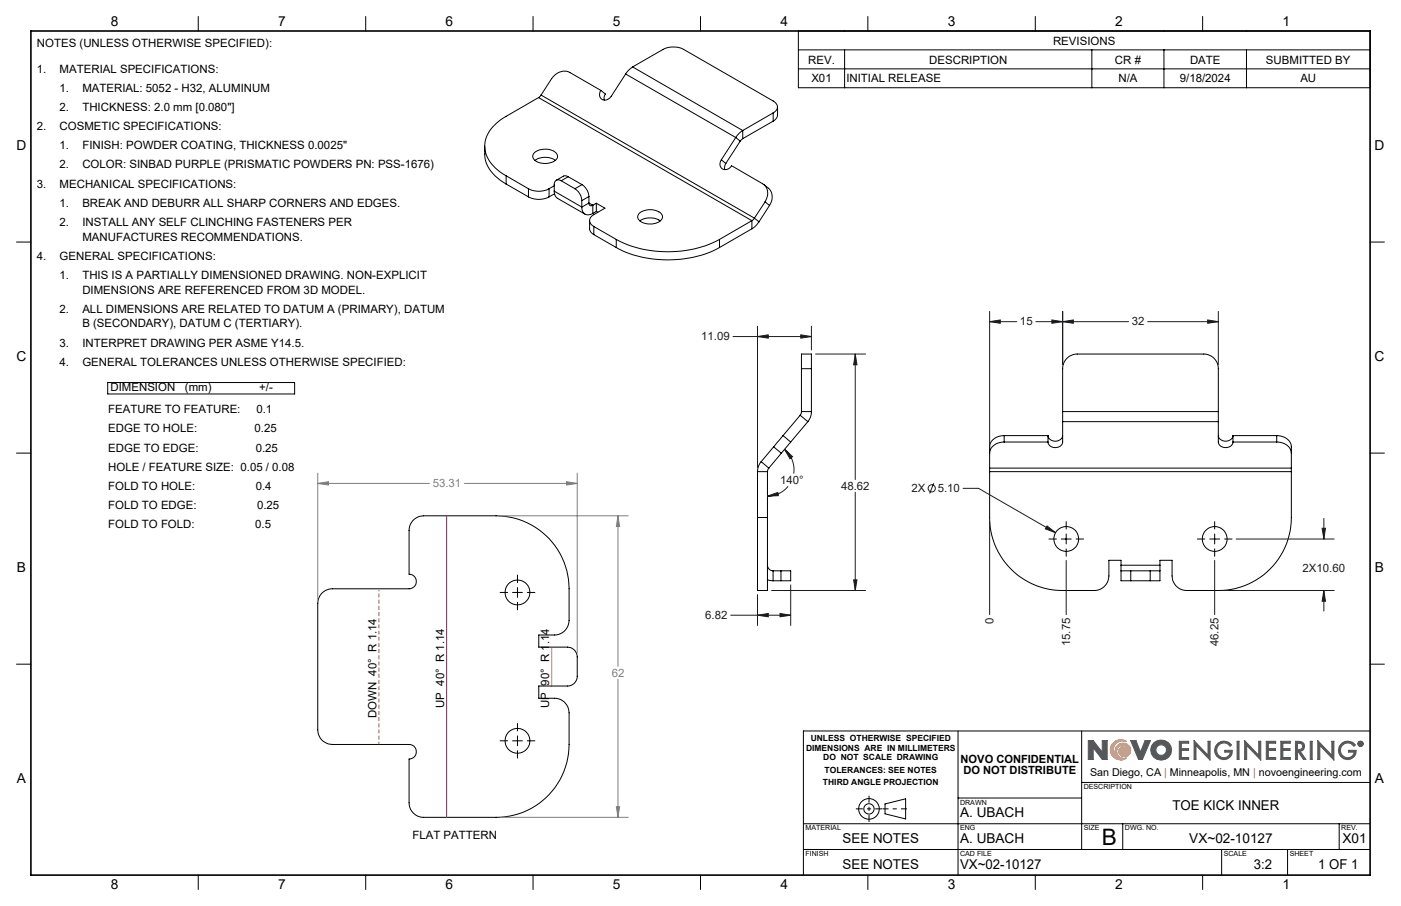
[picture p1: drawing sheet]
<svg xmlns="http://www.w3.org/2000/svg" width="432mm" height="279mm" viewBox="0 0 432 279" stroke-linecap="round" stroke-linejoin="round" font-family="sans-serif">
<g fill="none" stroke="#000" stroke-width=".31">
<path d="M61.1 5.1v4.5M112.7 5.1v4.5M164.3 5.1v4.5M215.9 5.1v4.5M267.5 5.1v4.5M319.1 5.1v4.5M370.7 5.1v4.5M166 30.1l-10 5.8a11.3 11.3 0 0 0-6.6 9.1 10.6 10.6 0 0 0 5.6 8.7l1 .5M166 30.1l65.7 38M166.8 29.3l-.8 .8M166.8 29.3l65.7 38M185.2 27.9l-9.6-5.5a4.4 4.4 0 0 0-5.6 1.9l-3.2 5"/>
<path d="M185.2 27.9l1.4 1.1-.4 .8 .1 1.1M192.8 22.8l-4.4 6.9a1.86 1.86 0 0 1-2.1 1.2 1.86 1.86 0 0 1-1.5-1.8l.4-1.2M192.8 22.8l34 19.6M195 20.6l-1.4 1.2-.8 1M195 20.6l9.4-5.4a7.1 7.1 0 0 1 6.3 0l27.6 16a1.94 1.94 0 0 1 1.3 1.8 1.94 1.94 0 0 1-1.3 1.8M195 20.6l33.9 19.7M238.3 34.8l-9.4 5.5M238.3 34.8v2.6M238.3 37.4l-9.4 5.4M239.6 33l-.1 3.1-1.2 1.3M149.4 45a10.8 10.8 0 0 0 5.6 11.2l1 .6M156 54.2l6.9 4"/>
<path d="M156 54.2v2.6M156 56.8l6.9 3.9M162.9 58.2a6.8 6.8 0 0 0 6.3 0M162.9 58.2v2.5M164.7 47.1a5.1 5.1 0 0 1 7 .5 2.16 2.16 0 0 1-2.3 2.6 4.4 4.4 0 0 1-5.1-1.6v-.9zM164.9 49.5a5.6 5.6 0 0 1 6.3 0M169.2 58.2v2.5M170.8 58.9l.3 1.4 .7 .9 8.5 4.8M170.8 57.3l-1.6 .9M170.8 58.9l8.5 5M170.9 59.8l-1.7 .9M173 55.7a1.32 1.32 0 0 0-1.5-.1 1.32 1.32 0 0 0-.7 1.4v1.9"/>
<path d="M173 55.7l4.2 2.5M175.1 54.5l-1.3-.2-2.4 1.3M175.1 54.5l-2.1 1.2M175.1 54.5l4.3 2.4M177.2 58.2a4.7 4.7 0 0 1 2.1 3.7M179.4 56.9a4.9 4.9 0 0 1 2.1 3.7M179.4 56.9l-2.2 1.3M222.3 49.3a1.83 1.83 0 0 0 .2 2.7 1.83 1.83 0 0 0 2.7-.5l.3-.4 9.5 5.6a3.8 3.8 0 0 1 .8 5.6M222.3 49.3l1.4 1.1M223.7 50.4l-.4 1.2 .1 .7M226.8 42.4l-4.5 6.9M226.8 42.4l1.3 1.1"/>
<path d="M228.1 43.5l-4.4 6.9M228.9 40.3l-1.1 .8-1 1.3M228.9 42.8l-.8 .7M228.9 40.3v2.5M235.4 56.9l1.4 1.1a4 4 0 0 1 .4 5.4M5.1 74.6h4.4M162.9 60.7a6.8 6.8 0 0 0 6.3 0M179.3 63.9a2.08 2.08 0 0 0 1 2.1 2.08 2.08 0 0 0 2.4-.2M179.3 61.9v2M181.5 62.6a.72 .72 0 0 0 .4 .8 .72 .72 0 0 0 .8-.1M181.5 62.6l1.2 .7M181.5 60.6l-2.2 1.3"/>
<path d="M181.5 62.6l-2.2 1.3M181.5 60.6v2M181.7 68l.1 3.1 1.2 1.3M182.7 63.3v2.5M183 69.8l6.9 4M183 69.8v2.6M183 72.4l6.9 3.9M183.8 62.7l2.6 1.5-3.4 2a1.94 1.94 0 0 0-1.3 1.8 1.94 1.94 0 0 0 1.3 1.8M183.8 62.7l-1.1 .6M183.8 62.7v2.5M183.8 65.2l.5 .3M183.8 65.2l-1.1 .6"/>
<path d="M189.9 73.8a35.1 35.1 0 0 0 31.9 0M189.9 76.3a35.1 35.1 0 0 0 31.9 0M189.9 73.8v2.5M196.9 65.9a5.3 5.3 0 0 1 7.1 .2 2.03 2.03 0 0 1-1.9 2.8 5 5 0 0 1-5.4-1.4l-.2-.6zM197.2 68.1a5.8 5.8 0 0 1 6.3 0M221.8 73.8v2.5M231.7 68.1l-9.9 5.7M231.7 68.1v2.5M231.7 70.6l-9.9 5.7M232.5 67.3l-.8 .8M232.5 67.3l1.4 1.1M233.9 68.4l-1 1.3-1.2 .9"/>
<path d="M235.8 62.3l-3.3 5M235.8 62.3l1.4 1.1M237.2 63.4l-3.3 5M422.3 74.6h4.4M247 113.7v-4.5h3.1v4.5M247 113.7h3.1M247 113.7v13.2M250.1 113.7v13.2M5.1 139.7h4.4M238.4 137.8l2.4 2M238.4 137.8l-3.8 4.6M240.8 139.8l-3.8 4.6"/>
<path d="M241.3 134.3l-2.9 3.5M241.3 134.3l2.4 2M243.7 136.3l-2.9 3.5M246.6 128.1l2.4 1.9M246.6 128.1l-5.3 6.2M247 126.9l-.4 1.2M247 126.9h3.1M249 130l-5.3 6.3M250.1 126.9a4.9 4.9 0 0 1-1.1 3.1M309.5 136.3a4.1 4.1 0 0 0-4.5 3.5M309.5 134.3a4.1 4.1 0 0 0-4.5 3.5v6.6M309.5 136.3h13.5"/>
<path d="M309.5 134.3h13.5M309.5 134.3v2M323 134.3a2.34 2.34 0 0 0 2.3 1.8 2.34 2.34 0 0 0 2.2-1.8M323 134.3v2M327.5 126.9v-13.2a4.5 4.5 0 0 1 4.5-4.5h39a4.5 4.5 0 0 1 4.5 4.5v13.2M327.5 126.9v3.1M327.5 130v6.3a2.34 2.34 0 0 1-2.2 1.7 2.34 2.34 0 0 1-2.3-1.7M327.5 126.9h48M327.5 130h48M375.5 126.9v3.1M375.5 130v6.3a2.34 2.34 0 0 0 2.3 1.7 2.34 2.34 0 0 0 2.2-1.7M375.5 134.3a2.34 2.34 0 0 0 2.3 1.8 2.34 2.34 0 0 0 2.2-1.8"/>
<path d="M380 136.3h13.5M380 134.3v2M380 134.3h13.5M393.5 136.3a4.1 4.1 0 0 1 4.5 3.5M393.5 134.3a4.1 4.1 0 0 1 4.5 3.5v6.6M393.5 134.3v2M422.3 139.7h4.4M233.5 159.6v22.5h3v-22.5M233.5 145.5h3M233.5 159.6h3M233.5 145.5v14.1M234.6 142.4a4.7 4.7 0 0 0-1.1 3.1"/>
<path d="M234.6 142.4l2.4 2M236.5 145.5v14.1M237 144.4l-.5 1.1M305 144.4v1.1M305 145.5v14.1a22.5 22.5 0 0 0 22.5 22.5h9.8a4.5 4.5 0 0 0 4.5-4.5v-4.8h3.7v1.5M305 144.4h93M305 145.5h93M398 144.4v1.1M398 145.5v14.1a22.5 22.5 0 0 1-22.5 22.5h-9.7a4.5 4.5 0 0 1-4.6-4.5v-4.8h-3.7v1.5M236.5 174.3a1.75 1.75 0 0 0 1.8 1.7M236.5 178.8l1.8 .3M238.3 179.1h2.4"/>
<path d="M238.3 176h2.4M238.3 176v3.1M240.7 176h3v3.1h-3M240.7 176v3.1M345.5 176v3.1h3M345.5 176h3M345.5 174.3v1.7M345.5 174.3h12M348.5 176v3.1M348.5 179.1h6M348.5 176h6M354.5 176h3"/>
<path d="M354.5 176v3.1M357.5 176v3.1h-3M357.5 174.3v1.7M99.5 182.7l1.7-.9 1.2-.2h23.7a2.24 2.24 0 0 0 2.2-2.3 2.24 2.24 0 0 0-2.2-2.2v-13.5a4.5 4.5 0 0 1 4.5-4.5h22.3a22.6 22.6 0 0 1 22.5 22.5v9.7a4.6 4.6 0 0 1-4.5 4.5h-4.8v3.8h8.8a3 3 0 0 1 3 3v6a2.99 2.99 0 0 1-3 3h-8.8v3.7h4.8a4.5 4.5 0 0 1 4.5 4.5v9.8a22.5 22.5 0 0 1-22.5 22.5h-22.3a4.5 4.5 0 0 1-4.5-4.5v-13.5a2.24 2.24 0 0 0 2.2-2.3 2.24 2.24 0 0 0-2.2-2.2h-23.7a4.5 4.5 0 0 1-4.5-4.5v-39l.5-1.9zM5.1 204.8h4.4M422.3 204.8h4.4M295.3 225.4v44.5M333.4 225.4v36.6M422.3 225.4h-174.7v44.5M247.6 254h174.7M272.8 247.9l6.3-1.6v6.3l-6.3-1.6zM295.3 246.1h38.1"/>
<path d="M333.4 241.3h88.9M346 254v8M412.7 254v8M61.1 269.9v4.4M112.7 269.9v4.4M164.3 269.9v4.4M215.9 269.9v4.4M247.6 262h174.7M267.5 269.9v4.4M319.1 269.9v4.4M370.7 269.9v4.4M376.5 262v7.9"/>
<path d="M396.8 262v7.9"/>
<circle cx="328.6" cy="166.2" r="3.8"/>
<circle cx="374.4" cy="166.2" r="3.8"/>
<circle cx="159.5" cy="182.7" r="3.8"/>
<circle cx="159.5" cy="228.5" r="3.8"/>
<circle cx="267.8" cy="249.5" r="1.59"/>
<circle cx="267.8" cy="249.5" r="3.2"/>
</g>
<path d="M342.7 229.6a3.1 3.1 0 0 1 4.5-.9 2.82 2.82 0 0 0-3.9 1.7 2.82 2.82 0 0 0 2.3 3.6 2.45 2.45 0 0 1-1.1-4.2 2.45 2.45 0 0 1 4 1.5 1.88 1.88 0 0 1-1.9 2.1 1.88 1.88 0 0 1-1.8-2.2l.6-.7a1.82 1.82 0 0 1 2.4 1.5 1.89 1.89 0 0 0-2.6-2 1.89 1.89 0 0 0-.3 3.3l1.5 .6 .8-.1a3.2 3.2 0 0 1-4-.2 3.2 3.2 0 0 1-.5-4z" fill="none" stroke="#f78d2a" stroke-width=".31"/>
<g fill="none" stroke="#555759" stroke-width=".31">
<path d="M336.9 230.6v3.6h-1.5v-5.8h1.5l2.8 3.6M336.9 230.6h.1M337 230.6l2.7 3.6h1.5v-5.8h-1.5v3.6M339.7 232h.1M348.5 228.4h1.6l1.4 3.6 1.4-3.6h1.7l-2.5 5.8h-1.2zM363.5 228.6h2.9v.6h-2.3v1.7h2.2v.5h-2.2v2.2h2.3v.6h-2.9zM368 228.4l4.3 4.5v-4.3h.7v5.8l-4.4-4.5v4.3h-.6zM375.4 229.2a2.89 2.89 0 0 1 4.2 .5l-.5 .5a2.26 2.26 0 0 0-3.2-.7 2.26 2.26 0 0 0-.5 3.2 2.26 2.26 0 0 0 3.3 .4l.5-1.1h-1.7v-.6h2.3a2.78 2.78 0 0 1-4 2.5 2.78 2.78 0 0 1-.4-4.7zM381.3 228.6h.6v5.6h-.6zM383.6 228.4l4.3 4.5v-4.3h.7v5.8l-4.4-4.5v4.3h-.6zM390.3 228.6h2.9v.6h-2.3v1.7h2.2v.5h-2.2v2.2h2.3v.6h-2.9zM394.8 228.6h2.9v.6h-2.3v1.7h2.2v.5h-2.2v2.2h2.3v.6h-2.9z"/>
<path d="M399.3 228.6a2.74 2.74 0 0 1 2.6 .8l.2 .8-.3 .9-1.1 .6 1.8 2.5h-.8l-1.7-2.5h-.1v2.5h-.6zM399.9 229.2l1.1 .1a1.02 1.02 0 0 1 0 1.7l-1.1 .2zM403.8 228.6h.6v5.6h-.6zM406.2 228.4l4.3 4.5v-4.3h.6v5.8l-4.3-4.5v4.3h-.6zM413.6 229.2a2.89 2.89 0 0 1 4.2 .5l-.5 .5a2.25 2.25 0 0 0-3.3-.7 2.25 2.25 0 0 0-.2 3.4 2.25 2.25 0 0 0 3.4-.3l.1-.6h-1.6v-.6h2.3a2.79 2.79 0 0 1-4 2.5 2.79 2.79 0 0 1-.4-4.7zM419 228.9l.6 .1-.1 .4 .2 .4-.4-.4-.3 .4zM419.2 229l.3 .2-.3 .1z"/>
<circle cx="357.9" cy="231.3" r="1.64"/>
<circle cx="357.9" cy="231.3" r="3.2"/>
<circle cx="419.3" cy="229.4" r=".85"/>
<circle cx="419.3" cy="229.4" r=".71"/>
</g>
<path d="M279.5 249.4h-7.5" fill="none" stroke="#000" stroke-width=".31" stroke-dasharray="15.2 1.3 1.3 1.3" stroke-dashoffset="13.4" stroke-linecap="butt"/>
<path d="M263.8 249.4h8.1M267.8 245.4v8.1" fill="none" stroke="#000" stroke-width=".31" stroke-dasharray="15.2 1.3 1.3 1.3" stroke-dashoffset="13.1" stroke-linecap="butt"/>
<path d="M9.5 9.6h412.8v260.3h-412.8z" fill="none" stroke="#000" stroke-width=".5"/>
<path d="M343 229.1a3.2 3.2 0 0 1 4.2-.4 2.82 2.82 0 0 0-3.9 1.7 2.82 2.82 0 0 0 2.3 3.6 2.43 2.43 0 0 1-1.9-2.8 2.43 2.43 0 0 1 2.7-2 2.43 2.43 0 0 1 2.1 2.7 1.82 1.82 0 0 1-2.5 1.5 1.82 1.82 0 0 1-.9-2.7 1.73 1.73 0 0 1 2.7 1.3 1.9 1.9 0 0 0-2.6-2 1.9 1.9 0 0 0-.3 3.3l.8 .5h1.5a3.2 3.2 0 0 1-4.2-.4 3.2 3.2 0 0 1 0-4.3z" fill-rule="evenodd" fill="#f78d2a"/>
<path d="M335.4 228.4v5.8h1.5v-3.6l2.8 3.6h1.5v-5.8h-1.5v3.6l-2.8-3.6zM348.5 228.4l2.4 5.8h1.2l2.5-5.8h-1.7l-1.4 3.6-1.4-3.6zM355.6 229.1a3.1 3.1 0 0 0 .2 4.6 3.1 3.1 0 0 0 4.6-.6 3.1 3.1 0 0 0-1-4.5l-1.8-.4-1 .3zM356.2 231.3a1.65 1.65 0 0 1 3.3 0 1.65 1.65 0 0 1-3.3 0zM363.5 228.6v5.6h2.9v-.6h-2.3v-2.2h2.2v-.5h-2.2v-1.7h2.3v-.6zM368 228.4v5.8h.6v-4.3l4.4 4.5v-5.8h-.7v4.3zM375.2 229.3a2.79 2.79 0 0 0 .7 4.7 2.79 2.79 0 0 0 3.9-2.6h-2.3v.6h1.7a2.16 2.16 0 0 1-3 1.4 2.16 2.16 0 0 1-.9-3.2 2.22 2.22 0 0 1 3.8 0l.5-.5a2.92 2.92 0 0 0-4.4-.4zM381.3 228.6v5.6h.6v-5.6zM383.6 228.4v5.8h.6v-4.3l4.4 4.5v-5.8h-.7v4.3zM390.3 228.6v5.6h2.9v-.6h-2.3v-2.2h2.2v-.5h-2.2v-1.7h2.3v-.6zM394.8 228.6v5.6h2.9v-.6h-2.3v-2.2h2.2v-.5h-2.2v-1.7h2.3v-.6zM399.3 228.6v5.6h.6v-2.5l1.8 2.5h.8l-1.8-2.5 1.1-.6 .3-1.3a1.6 1.6 0 0 0-2.1-1.2zM399.9 229.2l1.3 .3 .3 .4-.3 1-1.3 .3zM403.8 228.6v5.6h.6v-5.6zM406.2 228.4v5.8h.6v-4.3l4.3 4.5v-5.8h-.6v4.3zM413.3 229.4a2.79 2.79 0 0 0 .9 4.6 2.79 2.79 0 0 0 3.8-2.6h-2.3v.6h1.6a2.18 2.18 0 0 1-3.2 1.3 2.18 2.18 0 0 1-.4-3.5 2.22 2.22 0 0 1 3.6 .4l.5-.5a2.89 2.89 0 0 0-4.5-.3zM419 228.9v.9h.2v-.4l.5 .4-.2-.4 .2-.4zM419.2 229l.3 .2-.3 .1zM418.5 229.4a.85 .85 0 0 0 1.7 0 .85 .85 0 0 0-1.7 0zM418.6 229.4a.71 .71 0 0 1 1.4 0 .71 .71 0 0 1-1.4 0z" fill-rule="evenodd" fill="#555759"/>
<g fill="none" stroke="#191924" stroke-width=".31">
<path d="M305 99.2l3.3-.5v1zM305 99.2h8.4M305 96v42.5M319.3 99.2h28.5M324.2 98.7l3.3 .5-3.3 .5zM327.5 99.2l3.3-.5v1zM327.5 96v16.4M353.7 99.2h21.8M372.2 98.7l3.3 .5-3.3 .5zM375.5 96v16.4M225.9 103.8h24.2M233.5 103.8l3.3-.5v1z"/>
<path d="M233.5 100.6v43.6M246.8 103.3l3.3 .5-3.3 .5zM250.1 100.6v7.3M251.4 109.2h15.4M263.6 109.2l.5 3.3h-1zM263.6 109.2v38.7M241.8 138.6l2.5 2.2-.8 .7zM241.8 138.6a8.1 8.1 0 0 1 2.8 7.4M236.5 153l3.2-1.1 .2 1zM242.9 150a8.2 8.2 0 0 1-6.4 3M263.6 151.8v30.3M287.8 149l-1.3 3.2"/>
<path d="M296.8 150.6h4.8l23.7 13.7M408 159.9v6.3M263.1 178.8h1l-.5 3.3zM305 160.9v28.6M322.7 162.2l2.6 2.1-3.1-1.2zM328.6 172.8v16.7M374.4 172.8v16.7M381 166.2h30.2M407.5 162.9h1l-.5 3.3zM225.2 189.7h18.5M233.5 189.7l3.3-.5v1zM233.5 183.4v9.5"/>
<path d="M237.8 182.1h29M240.4 189.2l3.3 .5-3.3 .5zM243.7 180.4v12.5M376.8 182.1h34.4M408 182.1l.5 3.3h-1zM408 182.1v6.4"/>
<circle cx="287.2" cy="150.6" r="1.12"/>
</g>
<path d="M97.9 149.1l3.3-.5v1zM97.9 145.9v38.9M97.9 149.1h34.5M143.1 149.1h34.8M154.2 159.1h39.4M174.6 148.6l3.3 .5-3.3 .5zM177.9 145.9v55.4M190.5 159.1l.5 3.3h-1zM190.5 159.1v46.4M190.5 209.4v42.7M154.2 252.1h39.4M190 248.8h1l-.5 3.3z" fill="none" stroke="#808080" stroke-width=".31"/>
<path d="M116.8 181.6v48" fill="none" stroke="#ff0080" stroke-width=".31" stroke-dasharray="1.3 .6" stroke-dashoffset=".4" stroke-linecap="butt"/>
<g fill="none" stroke="#000" stroke-width=".31">
<path d="M246.1 9.6h176.2v17.5h-176.2zM246.1 15.4h176.2M260.3 15.4v11.7M336.5 15.4v11.7M358.7 15.4v11.7M384.2 15.4v11.7M246.1 21.2h176.2M33.2 118h57.6v3.5h-57.6zM159.5 177.3v2.4M323.3 166.2h2.3M327.1 166.2h3.1M328.6 160.9v2.3"/>
<path d="M328.6 164.7v3M328.6 169.3v2.3M331.7 166.2h2.3M369 166.2h2.3M372.9 166.2h3M374.4 160.9v2.3M374.4 164.7v3M374.4 169.3v2.3M377.4 166.2h2.3M154.1 182.7h2.4M158 182.7h3M159.5 181.2v3"/>
<path d="M159.5 185.7v2.4M162.5 182.7h2.4M154.1 228.5h2.4M158 228.5h3M159.5 223.1v2.3M159.5 226.9v3.1M159.5 231.5v2.3M162.5 228.5h2.4"/>
</g>
<path d="M137.7 159.1v93M170 199.6v12" fill="none" stroke="#ff0080" stroke-width=".31"/>
<path d="M322.7 162.2l-.5 .9 3.1 1.2zM327.5 99.2l3.3-.5v1zM372.2 98.7l3.3 .5-3.3 .5zM408 182.1l.5 3.3h-1zM407.5 162.9h1l-.5 3.3zM324.2 98.7l3.3 .5-3.3 .5zM305 99.2l3.3-.5v1zM246.8 103.3l3.3 .5-3.3 .5zM233.5 103.8l3.3-.5v1zM263.1 178.8h1l-.5 3.3zM263.6 109.2l.5 3.3h-1zM236.5 153l3.2-1.1 .2 1zM241.8 138.6l2.5 2.2-.8 .7zM233.5 189.7l3.3-.5v1zM240.4 189.2l3.3 .5-3.3 .5z" fill="#191924"/>
<path d="M97.9 149.1l3.3-.5v1zM174.6 148.6l3.3 .5-3.3 .5zM190.5 159.1l.5 3.3h-1zM190 248.8h1l-.5 3.3z" fill="#808080"/>
<text font-size="7" x="339.5" y="260.5">B</text>
<g font-size="4.2">
<text x="34.1" y="8.1">8</text>
<text x="85.7" y="8.1">7</text>
<text x="137.3" y="8.1">6</text>
<text x="188.9" y="8.1">5</text>
<text x="240.5" y="8.1">4</text>
<text x="292.1" y="8.1">3</text>
<text x="343.7" y="8.1">2</text>
<text x="395.3" y="8.1">1</text>
<text x="5.1" y="46.4">D</text>
<text x="423.7" y="46.4">D</text>
<text x="5.1" y="111.4">C</text>
<text x="423.7" y="111.4">C</text>
<text x="5.2" y="176.5">B</text>
<text x="423.8" y="176.5">B</text>
<text x="5.2" y="241.6">A</text>
<text x="423.8" y="241.6">A</text>
<text x="361.3" y="249.9">TOE KICK INNER</text>
<text x="295.9" y="252">A. UBACH</text>
<text x="259.7" y="260">SEE NOTES</text>
<text x="295.9" y="260">A. UBACH</text>
<text x="366.5" y="260">VX~02-10127</text>
<text x="413.8" y="260">X01</text>
<text x="259.7" y="267.9">SEE NOTES</text>
<text x="295.9" y="267.9">VX~02-10127</text>
<text x="386.4" y="267.9">3:2</text>
<text x="406.3" y="267.9">1 OF 1</text>
<text x="34.1" y="274.2">8</text>
<text x="85.7" y="274.2">7</text>
<text x="137.3" y="274.2">6</text>
<text x="188.9" y="274.2">5</text>
<text x="240.5" y="274.2">4</text>
<text x="292.1" y="274.2">3</text>
<text x="343.7" y="274.2">2</text>
<text x="395.3" y="274.2">1</text>
</g>
<g font-size="3.5">
<text x="11.4" y="14.5">NOTES (UNLESS OTHERWISE SPECIFIED):</text>
<text x="324.6" y="13.8">REVISIONS</text>
<text x="11.4" y="22.4">1.</text>
<text x="18.4" y="22.4">MATERIAL SPECIFICATIONS:</text>
<text x="249.1" y="19.6">REV.</text>
<text x="286.4" y="19.6">DESCRIPTION</text>
<text x="343.6" y="19.6">CR #</text>
<text x="366.8" y="19.6">DATE</text>
<text x="390.2" y="19.6">SUBMITTED BY</text>
<text x="18.4" y="28.3">1.</text>
<text x="25.4" y="28.3">MATERIAL: 5052 - H32, ALUMINUM</text>
<text x="250.1" y="25.4">X01</text>
<text x="260.8" y="25.4">INITIAL RELEASE</text>
<text x="344.7" y="25.4">N/A</text>
<text x="363.6" y="25.4">9/18/2024</text>
<text x="400.8" y="25.4">AU</text>
<text x="18.4" y="34.2">2.</text>
<text x="25.4" y="34.2">THICKNESS: 2.0 mm [0.080&quot;]</text>
<text x="11.4" y="40.1">2.</text>
<text x="18.4" y="40.1">COSMETIC SPECIFICATIONS:</text>
<text x="18.4" y="46">1.</text>
<text x="25.4" y="46">FINISH: POWDER COATING, THICKNESS 0.0025&quot;</text>
<text x="18.4" y="51.9">2.</text>
<text x="25.4" y="51.9">COLOR: SINBAD PURPLE (PRISMATIC POWDERS PN: PSS-1676)</text>
<text x="11.4" y="57.8">3.</text>
<text x="18.4" y="57.8">MECHANICAL SPECIFICATIONS:</text>
<text x="18.4" y="63.7">1.</text>
<text x="25.4" y="63.7">BREAK AND DEBURR ALL SHARP CORNERS AND EDGES.</text>
<text x="18.4" y="69.6">2.</text>
<text x="25.4" y="69.6">INSTALL ANY SELF CLINCHING FASTENERS PER</text>
<text x="25.4" y="74.2">MANUFACTURES RECOMMENDATIONS.</text>
<text x="11.4" y="80.1">4.</text>
<text x="18.4" y="80.1">GENERAL SPECIFICATIONS:</text>
<text x="18.4" y="86">1.</text>
<text x="25.4" y="86">THIS IS A PARTIALLY DIMENSIONED DRAWING. NON-EXPLICIT</text>
<text x="25.4" y="90.5">DIMENSIONS ARE REFERENCED FROM 3D MODEL.</text>
<text x="18.4" y="96.4">2.</text>
<text x="25.4" y="96.4">ALL DIMENSIONS ARE RELATED TO DATUM A (PRIMARY), DATUM</text>
<text x="25.4" y="101">B (SECONDARY), DATUM C (TERTIARY).</text>
<text x="18.4" y="106.9">3.</text>
<text x="25.4" y="106.9">INTERPRET DRAWING PER ASME Y14.5.</text>
<text x="18.4" y="112.8">4.</text>
<text x="25.4" y="112.8">GENERAL TOLERANCES UNLESS OTHERWISE SPECIFIED:</text>
<text x="34" y="120.7">DIMENSION</text>
<text x="57" y="120.7">(mm)</text>
<text x="79.9" y="120.7">+/-</text>
<text x="33.4" y="127.4">FEATURE TO FEATURE:</text>
<text x="79" y="127.4">0.1</text>
<text x="33.4" y="133.3">EDGE TO HOLE:</text>
<text x="78.4" y="133.3">0.25</text>
<text x="33.4" y="139.2">EDGE TO EDGE:</text>
<text x="78.8" y="139.2">0.25</text>
<text x="33.4" y="145.1">HOLE / FEATURE SIZE: 0.05 / 0.08</text>
<text x="33.4" y="151.1">FOLD TO HOLE:</text>
<text x="78.8" y="151.1">0.4</text>
<text x="33.4" y="157">FOLD TO EDGE:</text>
<text x="79.2" y="157">0.25</text>
<text x="33.4" y="162.9">FOLD TO FOLD:</text>
<text x="78.6" y="162.9">0.5</text>
<text x="116" y="221.5" transform="rotate(-90 116 221.5)">DOWN 40° R 1.14</text>
<text x="136.9" y="218.3" transform="rotate(-90 136.9 218.3)">UP 40° R 1.14</text>
<text x="169.3" y="218.3" transform="rotate(-90 169.3 218.3)">UP 90° R 1.14</text>
<text x="296.1" y="235.2">NOVO CONFIDENTIAL</text>
<text x="296.9" y="238.7">DO NOT DISTRIBUTE</text>
<text x="127.1" y="258.7">FLAT PATTERN</text>
</g>
<g font-size="3.5" fill="#191924">
<text x="314.4" y="100.3">15</text>
<text x="348.9" y="100.3">32</text>
<text x="216.1" y="104.9">11.09</text>
<text x="240.4" y="149.2">140°</text>
<text x="259.2" y="151">48.62</text>
<text x="281" y="151.8">2X</text>
<text x="289" y="151.8">5.10</text>
<text x="401.5" y="176.3">2X10.60</text>
<text x="217.4" y="190.9">6.82</text>
<text x="306.2" y="192.5" transform="rotate(-90 306.2 192.5)">0</text>
<text x="329.8" y="199.3" transform="rotate(-90 329.8 199.3)">15.75</text>
<text x="375.6" y="199.3" transform="rotate(-90 375.6 199.3)">46.25</text>
</g>
<g font-size="3.5" fill="#808080">
<text x="133.4" y="150.2">53.31</text>
<text x="188.5" y="208.6">62</text>
</g>
<text font-size="3.3" x="336" y="239.4">San Diego, CA | Minneapolis, MN | novoengineering.com</text>
<g font-size="2.6">
<text x="248.4" y="231.5">DIMENSIONS ARE IN MILLIMETERS</text>
<text x="249.9" y="228.6">UNLESS OTHERWISE SPECIFIED</text>
<text x="253.7" y="234.4">DO NOT SCALE DRAWING</text>
<text x="254.2" y="238.5">TOLERANCES: SEE NOTES</text>
<text x="253.7" y="242.1">THIRD ANGLE PROJECTION</text>
</g>
<g font-size="2.2">
<text x="334" y="243.4">DESCRIPTION</text>
<text x="295.9" y="248.2">DRAWN</text>
<text x="248.3" y="256.1">MATERIAL</text>
<text x="295.9" y="256.1">ENG</text>
<text x="334" y="256.1">SIZE</text>
<text x="346.7" y="256.1">DWG. NO.</text>
<text x="413.4" y="256.1">REV.</text>
<text x="248.3" y="264">FINISH</text>
<text x="295.9" y="264">CAD FILE</text>
<text x="377.2" y="264">SCALE</text>
<text x="397.5" y="264">SHEET</text>
</g>
</svg>
